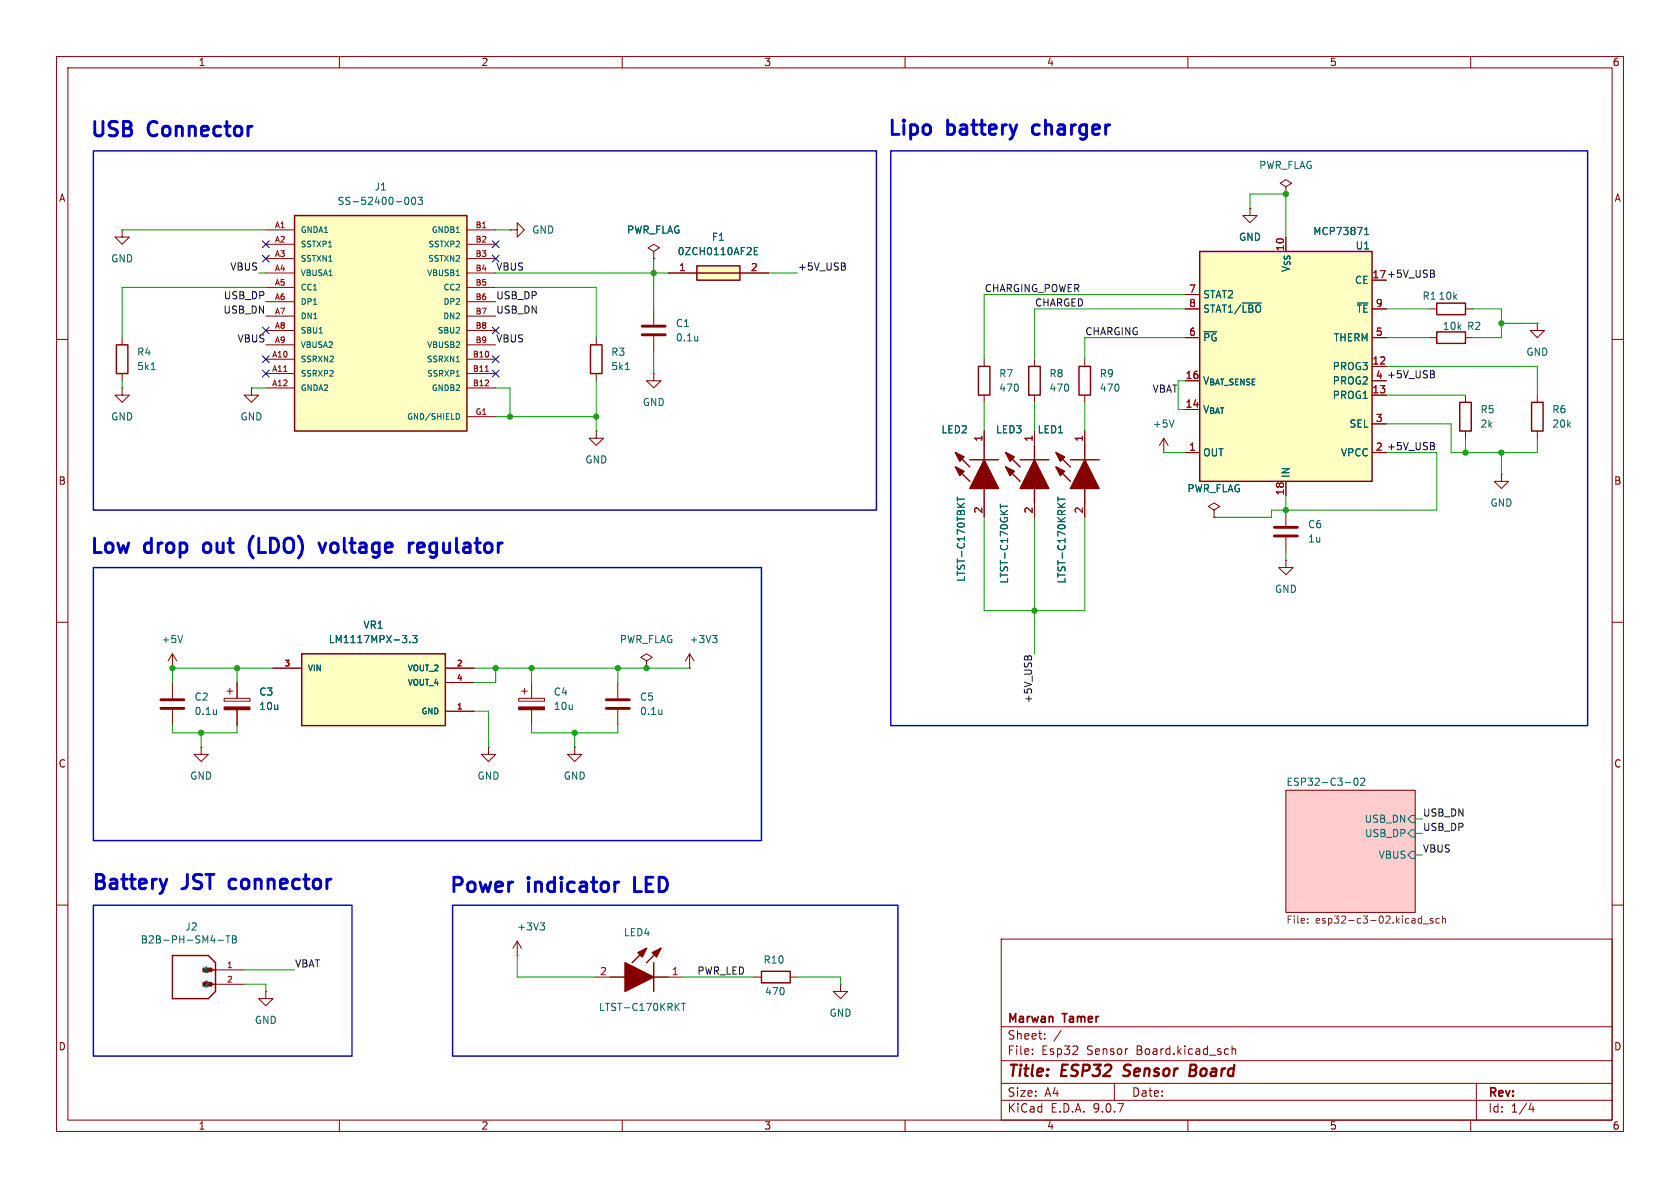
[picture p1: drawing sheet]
<svg xmlns="http://www.w3.org/2000/svg" width="297mm" height="210mm" viewBox="0 0 297 210" stroke-linecap="round" stroke-linejoin="round" font-family="sans-serif">
<g fill="none" stroke="#840000" stroke-width=".18">
<path d="M10 10h277v190h-277zM12 12h273v186h-273zM60 10v2M110 10v2M160 10v2M210 10v2M260 10v2M21.6 40.6v1.3h1.3l-1.3 1.3-1.3-1.3h1.3M21.6 40.6h.1M90.2 40.6h1.2v-1.2l1.3 1.2-1.3 1.3v-1.3M90.2 40.6h.1M10 60h2"/>
<path d="M285 60h2M10 110h2M285 110h2M91.7 123.4h4.6v.6h-4.6zM92.2 122.2h1M92.7 121.7v1M94 120.7v2.7M94 125.5v2.8M227.3 139.7h22.9v21.6h-22.9zM10 160h2M177 166h108v32h-108zM285 160h2"/>
<path d="M60 198v2M110 198v2M160 198v2M177 194.5h108M177 191.5h108M177 187.5h108M177 181.5h108M182.5 186.3v.1M182.5 185.5v.1M184.7 183.6v.1M184.7 182.8v.1M187.6 182.1l-1.3 2"/>
<path d="M197 191.5v3M210 198v2M217 185.4l.2 .1M217.2 186.3l-.2 .1M217.8 184.9v1.5M217.8 185.5l.2-.1 .4 .1 .1 .9M260 198v2M261 191.5v6.5M270.7 195l-.4 1.1h.9M271 195.6v1"/>
</g>
<path d="M198.6 190.1l.2 .1M198.9 188.4l-.2 .4 .1 .2M210.4 189.2h.7M211.1 189.2l.2 .1M211.2 188.2h-.7l-.2 2 .9-.1M211.3 189.1l-.2 .1" fill="none" stroke="#840000" stroke-width=".4"/>
<path d="M227.3 139.7h22.9v21.6h-22.9z" fill="#ffcdcd" stroke="#ffcdcd" stroke-width=".18"/>
<path d="M237.8 138.3h1M239.5 137.7l.1-.1a.68 .68 0 0 1 .5 .6 .68 .68 0 0 1-.5 .6l-.1-.1-.2-.4zM240.6 137.7l.4-.1 .3 .3-.8 .9h.8M249.6 144.1h.6v1.3h-.6l-.7-.6zM249.6 146.7h.6v1.3h-.6l-.7-.7zM249.6 150.5h.6v1.3h-.6l-.7-.7z" fill="none" stroke="#006464" stroke-width=".18"/>
<path d="M231.2 163.1v.1M231.2 162.4v.1M251.2 162.4h.1M251.3 161.9v1.3M251.3 163.1l-.1 .1M251.6 163.3h1M253.3 162.4h-.3l-.2 .1 .1 .2 .4 .1v.3h-.5M254.5 162.4h-.4l-.2 .2 .1 .5h.5M255 162.5l.2-.1h.3l.1 .8M255 161.9v1.3" fill="none" stroke="#725600" stroke-width=".18"/>
<path d="M91.7 125h4.6v.5h-4.6z" fill="#840000" stroke="#840000" stroke-width=".18"/>
<path d="M52.1 38.1h30.4v38.1h-30.4z" fill="#ffffc2"/>
<path d="M52.1 38.1h30.4v38.1h-30.4zM254 53.6h5.1v2h-5.1zM254 58.7h5.1v2h-5.1zM20.6 61h2v5h-2zM258.1 71.1h2v5.1h-2zM270.8 71.1h2v5.1h-2zM107.9 172.7h2.6M114.3 167.6l-2.5 2.6M115.6 172.7h2.5M115.6 170.2v5.1M116.8 167.6l-2.5 2.6" fill="none" stroke="#840000" stroke-width=".25"/>
<g fill="none" stroke="#840000" stroke-width=".18">
<path d="M221 36.8v1.3h1.2l-1.2 1.3-1.3-1.3h1.3M221 36.8h.1M21.6 59.7v1.3M47 40.6h5.1M47 43.2h5.1M47 45.7h5.1M47 48.3h5.1M47 50.8h5.1M47 53.3h5.1M47 55.9h5.1M47 58.4h5.1M82.5 40.6h5.1"/>
<path d="M82.5 43.2h5.1M82.5 45.7h5.1M82.5 48.3h5.1M82.5 50.8h5.1M82.5 53.3h5.1M82.5 55.9h5.1M82.5 58.4h5.1M115.6 44.5l1-.7-1-.6-1 .6 1 .7v1.2M115.6 45.7h.1M252.7 54.6h1.3M252.7 59.7h1.3M259.1 54.6h1.2"/>
<path d="M259.1 59.7h1.2M271.8 57.2v1.2h1.2l-1.2 1.3-1.3-1.3h1.3M271.8 57.2h.1M21.6 68.6v1.3h1.3l-1.3 1.2-1.3-1.2h1.3M21.6 68.6h.1M21.6 66v1.3M44.4 68.6v1.3h1.3l-1.3 1.2-1.2-1.2h1.2M44.4 68.6h.1M47 61h5.1M47 63.5h5.1M47 66h5.1M47 68.6h5.1"/>
<path d="M82.5 61h5.1M82.5 63.5h5.1M82.5 66h5.1M82.5 68.6h5.1M82.5 73.7h5.1M259.1 69.9v1.2M259.1 76.2v1.3M271.8 69.9v1.2M271.8 76.2v1.3M214.6 90.2l1-.7-1-.6-1 .6 1 .7v1.2M214.6 91.4h.1M227.3 99.1v1.2h1.3l-1.3 1.3-1.2-1.3h1.2"/>
<path d="M227.3 99.1h.1M227.3 90.2v2.8M227.3 95v2.8M265.4 83.8v1.3h1.3l-1.3 1.3-1.2-1.3h1.2M265.4 83.8h.1M114.3 116.8l1-.6-1-.6-1 .6 1 .6v1.3M114.3 118.1h.1M121.9 118.1h.1M121.9 115.6l-.7 1.2M121.9 115.6l.8 1.2M121.9 115.6v2.5M39.6 123.4h4.6v.6h-4.6z"/>
<path d="M40.1 122.2h1M40.6 121.7v1M41.9 120.7v2.7M41.9 125.5v2.8M86.4 132.1v1.3h1.2l-1.2 1.2-1.3-1.2h1.3M86.4 132.1h.1M101.6 132.1v1.3h1.3l-1.3 1.2-1.3-1.2h1.3M101.6 132.1h.1M109.2 120.7v2.7M109.2 125.5v2.8M91.4 168.9h.1M91.4 166.4l-.7 1.2"/>
<path d="M91.4 166.4l.8 1.2M91.4 166.4v2.5M105.4 172.7h2.5M118.1 172.7h2.5"/>
</g>
<g fill="none" stroke="#006464" stroke-width=".18">
<path d="M71.5 35.4l.2-.4 .1-.1a.68 .68 0 0 1 .5 .6 .68 .68 0 0 1-.5 .6l-.1-.1-.2-.3M72.9 34.9h.2a.68 .68 0 0 1 .4 .6 .68 .68 0 0 1-.4 .6 .84 .84 0 0 1-.2-1.2zM73.9 34.9h.8l-.4 .5 .3 .1v.5l-.2 .1-.5-.1M56.4 58.9h.6M80.7 48.7h.5M26.7 65.3h.7M80.7 64h.5M80.7 66.5h.5M80.9 73.1a.55 .55 0 0 1 .3 .5 .55 .55 0 0 1-.3 .5M126 112.3h.8l-.5 .5M126.5 112.8l.3 .3v.3l-.3 .2M117 125.5v.8"/>
<path d="M117 126.2h.1M95.5 163.1h.8l-.4 .5M96 163.6l.3 .3v.3l-.3 .2M120.5 177.4h.7M120.8 177.4v1.2"/>
</g>
<path d="M50.2 65.7h.5M85.8 65.7h.6" fill="none" stroke="#a90000" stroke-width=".18"/>
<g fill="#840000" stroke="#840000" stroke-width=".25">
<path d="M110.5 170.2l5.1 2.5-5.1 2.6z"/>
<path d="M115.3 168.4l1.5-.8-.7 1.6z"/>
<path d="M112.8 168.4l1.5-.8-.8 1.6z"/>
</g>
<path d="M225.3 93.2h4.1M225.3 94.7h4.1M107.2 123.7h4.1M107.2 125.2h4.1" fill="none" stroke="#840000" stroke-width=".51"/>
<path d="M39.6 125h4.6v.5h-4.6z" fill="#840000" stroke="#840000" stroke-width=".18"/>
<path d="M123.2 47h7.6v2.5h-7.6z" fill="#ffffc2"/>
<path d="M123.2 47h7.6v2.5h-7.6zM123.2 48.3h7.6M104.4 61h2v5h-2z" fill="none" stroke="#840000" stroke-width=".25"/>
<path d="M105.4 59.7v1.3M115.6 54.6v2.8M115.6 59.4v2.8M118.1 48.3h5.1M130.8 48.3h5.1M105.4 76.2v1.3h1.3l-1.3 1.2-1.3-1.2h1.3M105.4 76.2h.1M105.4 66v1.3M115.6 66v1.3h1.2l-1.2 1.3-1.3-1.3h1.3M115.6 66h.1" fill="none" stroke="#840000" stroke-width=".18"/>
<path d="M123.4 59.4v.9M133.3 44.4h.5M134 43.8h-.7v1.2h.7M110.5 65.3h.8M123.4 60.1l-.1 .1" fill="none" stroke="#006464" stroke-width=".18"/>
<path d="M113.5 57.7h4.1M113.5 59.2h4.1" fill="none" stroke="#840000" stroke-width=".51"/>
<path d="M212.1 44.5h30.5v40.6h-30.5z" fill="#ffffc2"/>
<g fill="none" stroke="#840000" stroke-width=".25">
<path d="M212.1 44.5h30.5v40.6h-30.5zM173 64.8h2v5.1h-2zM174 78.7v2.6M181.9 64.8h2v5.1h-2zM182.9 78.7v2.6M190.8 64.8h2v5.1h-2zM191.8 78.7v2.6M168.9 80l2.5 2.6M168.9 82.6l2.5 2.5M171.4 81.3h5.1M174 86.4v2.5M177.8 80l2.5 2.6"/>
<path d="M177.8 82.6l2.5 2.5M180.3 81.3h5.1M182.9 86.4v2.5M186.7 80l2.5 2.6M186.7 82.6l2.5 2.5M189.2 81.3h5.1M191.8 86.4v2.5M30.5 168.9h6.3l1.3 1.3v5.1l-1.3 1.2h-6.3zM36.2 171.5h1.9M36.2 174h1.9"/>
</g>
<g fill="none" stroke="#840000" stroke-width=".18">
<path d="M227.3 33l1-.6-1-.6-1 .6 1 .6v1.3M227.3 34.3h.1M209.5 59.7h2.6M209.5 54.6h2.6M209.5 52.1h2.6M227.3 41.9v2.6M242.6 59.7h2.5M242.6 54.6h2.5M174 63.5v1.3M174 69.9v1.2M174 76.2v2.5M182.9 63.5v1.3"/>
<path d="M182.9 69.9v1.2M182.9 76.2v2.5M191.8 63.5v1.3M191.8 69.9v1.2M191.8 76.2v2.5M205.7 77.5l-.7 1.2M205.7 77.5l.8 1.2M205.7 77.5v2.5M209.5 72.4h2.6M209.5 67.3h2.6M242.6 74.9h2.5M242.6 69.9h2.5"/>
<path d="M242.6 64.8h2.5M174 88.9v2.5M182.9 88.9v2.5M191.8 88.9v2.5M205.7 80h.1M209.5 80h2.6M227.3 85.1v2.5M30.5 118.1h.1M30.5 115.6v2.5M30.5 115.6l-.8 1.2M30.5 115.6l.7 1.2M30.5 120.7v2.7"/>
<path d="M30.5 125.5v2.8M38.1 171.5h5.1M38.1 174h5.1M47 175.3v1.2h1.3l-1.3 1.3-1.3-1.3h1.3M47 175.3h.1"/>
</g>
<g fill="none" stroke="#006464" stroke-width=".18">
<path d="M219.6 53.6h3.4M240 53.6h1.8M241.2 41.5h.8M241.2 40.6l.4-.4v1.3M207.6 74.2l-.5 1.3M169.2 87.9v.7M169.2 88.2h1.3M176.9 89.1v.8M176.9 89.5h1.2M187 88.2h1.3M187 87.9v.7M32.3 112.3l-.4 1.3"/>
<path d="M38.3 125.5v.8M38.3 126.2h-.1M38.5 166.2h1M39.9 165.4h.8M40.3 165.4v1.3M41.1 165.4h.4l.3 .3-.3 .3 .3 .2v.3l-.2 .2h-.5zM41.1 166h.4"/>
</g>
<g fill="#840000" stroke="#840000" stroke-width=".25">
<path d="M174 81.3l2.5 5.1h-5.1z"/>
<path d="M168.9 80l1.5 .8-.7 .7z"/>
<path d="M168.9 82.6l1.5 .7-.7 .8z"/>
<path d="M191.8 81.3l2.5 5.1h-5.1z"/>
<path d="M186.7 80l1.5 .8-.7 .7z"/>
<path d="M186.7 82.6l1.5 .7-.7 .8z"/>
<path d="M182.9 81.3l2.5 5.1h-5.1z"/>
<path d="M177.8 80l1.5 .8-.7 .7z"/>
<path d="M177.8 82.6l1.5 .7-.7 .8z"/>
</g>
<path d="M28.4 123.7h4.1M28.4 125.2h4.1" fill="none" stroke="#840000" stroke-width=".51"/>
<g fill="#840000" stroke="#840000" stroke-width=".18">
<path d="M35.9 171.1h1.6v.7h-1.6z"/>
<path d="M35.9 173.7h1.6v.6h-1.6z"/>
</g>
<path d="M53.3 115.6h25.4v12.7h-25.4z" fill="#ffffc2"/>
<path d="M53.3 115.6h25.4v12.7h-25.4zM134.6 171.7h5.1v2h-5.1z" fill="none" stroke="#840000" stroke-width=".25"/>
<g fill="none" stroke="#840000" stroke-width=".18">
<path d="M221 36.8h.1M115.6 45.7h.1M118.1 48.3h5.1M130.8 48.3h5.1M209.5 59.7h2.6M209.5 54.6h2.6M209.5 52.1h2.6M227.3 41.9v2.6M242.6 59.7h2.5M242.6 54.6h2.5M174 76.2v2.5M182.9 76.2v2.5"/>
<path d="M191.8 76.2v2.5M209.5 72.4h2.6M209.5 67.3h2.6M242.6 74.9h2.5M242.6 69.9h2.5M242.6 64.8h2.5M174 88.9v2.5M182.9 88.9v2.5M191.8 88.9v2.5M209.5 80h2.6M214.6 91.4h.1M227.3 85.1v2.5"/>
<path d="M48.3 118.1h5M78.7 118.1h5.1M35.6 132.1v1.3h1.2l-1.2 1.2-1.3-1.2h1.3M35.6 132.1h.1M41.9 120.7v2.7M41.9 125.5v2.8M78.7 120.7h5.1M78.7 125.7h5.1M133.3 172.7h1.3M139.7 172.7h1.3M148.6 174v1.3h1.3l-1.3 1.2-1.3-1.2h1.3M148.6 174h.1"/>
</g>
<g fill="none" stroke="#006464" stroke-width=".18">
<path d="M133.3 44.4h.5M134 43.8h-.7v1.2h.7M219.6 53.6h3.4M240 53.6h1.8M241.2 41.5h.8M241.2 40.6l.4-.4v1.3M169.2 87.9v.7M169.2 88.2h1.3M176.9 89.1v.8M176.9 89.5h1.2M187 88.2h1.3M187 87.9v.7"/>
<path d="M71.1 112.3h.8l-.4 .5M71.8 112.9v.6M72.5 113.5v.1M72.9 112.3h.8l-.4 .5 .4 .1v.6l-.2 .1-.6-.1"/>
</g>
<path d="M149.2 47.1l.3 .2-.1 .3-.2 .1M149.3 46.5l.1 .2-.1 .3M253.3 48.4l.3 .2v.3l-.2 .1M253.4 47.8l.2 .2-.2 .3M253.3 66.1l.3 .3v.3l-.2 .1M253.3 78.8l.3 .3v.3l-.2 .1M253.4 65.6l.2 .2-.2 .3M253.4 78.3l.2 .2-.2 .3M181.2 116.1l.1-.1 .3 .1M182.4 116.2l-.2-.2-.3-.1-.2 .3" fill="none" stroke="#0f0f0f" stroke-width=".18"/>
<g fill="none" stroke="#009600" stroke-width=".18">
<path d="M221 36.8v-2.5h6.3v7.6M21.6 40.6h25.4M45.7 48.3h1.3M47 50.8h-25.4v8.9M87.6 48.3h30.5M87.6 50.8h17.8v8.9M87.6 40.6h2.6M115.6 45.7v8.9M135.9 48.3h5.1M209.5 59.7h-17.7v3.8M209.5 52.1h-35.5v11.4M209.5 54.6h-26.6v8.9"/>
<path d="M245.1 59.7h7.6M245.1 54.6h7.6M260.3 54.6h5.1v5.1h-5.1M265.4 57.2h6.4M21.6 67.3v1.3M44.4 68.6h2.6M87.6 73.7h17.8M87.6 68.6h2.6v5.1M105.4 67.3v8.9M115.6 62.2v3.8M174 71.1v5.1M182.9 71.1v5.1"/>
<path d="M191.8 71.1v5.1M209.5 67.3h-1.2v5.1h1.2M245.1 74.9h11.4v5.1h15.3v-2.5M245.1 69.9h14M245.1 64.8h26.7v5.1M259.1 77.5v2.5M174 91.4v16.6h17.8v-16.6M182.9 91.4v24.2M205.7 80h3.8M227.3 87.6v2.6M227.3 97.8v1.3M245.1 80h8.9v10.2h-29.2v1.2h-10.2"/>
<path d="M265.4 80v3.8M41.9 118.1v2.6M48.3 118.1h-17.8v2.6M83.8 118.1h38.1M87.6 118.1v2.6h-3.8M94 118.1v2.6M109.2 118.1v2.6M30.5 128.3v1.2h11.4v-1.2M35.6 129.5v2.6M83.8 125.7h2.6v6.4M94 128.3v1.2h15.2v-1.2M101.6 129.5v2.6"/>
<path d="M250.2 147.3h1.3M250.2 151.1h1.3M250.2 144.8h1.3M43.2 171.5h8.9M43.2 174h3.8v1.3M91.4 168.9v3.8h14M120.6 172.7h12.7M141 172.7h7.6v1.3"/>
</g>
<g fill="none" stroke="#000084" stroke-width=".18">
<path d="M46.4 57.8l1.2 1.2M46.4 42.6l1.2 1.2M46.4 45.1l1.2 1.2M47.6 57.8l-1.2 1.2M47.6 42.6l-1.2 1.2M47.6 45.1l-1.2 1.2M87 45.1l1.2 1.2M87 57.8l1.2 1.2M87 42.6l1.2 1.2M88.2 45.1l-1.2 1.2M88.2 57.8l-1.2 1.2M88.2 42.6l-1.2 1.2"/>
<path d="M46.4 65.4l1.2 1.2M46.4 62.9l1.2 1.2M47.6 65.4l-1.2 1.2M47.6 62.9l-1.2 1.2M87 62.9l1.2 1.2M87 65.4l1.2 1.2M88.2 62.9l-1.2 1.2M88.2 65.4l-1.2 1.2"/>
</g>
<path d="M44.8 94.8a2.91 2.91 0 0 0 0 3.8M56.4 96l.6 1.7 .6-1.7M73.8 96.8l1.2-.2-.1-.5-.7-.1-.4 .3v1l.1 .3 .3 .1 .7-.1M29.5 155.4l-.6 1.7" fill="none" stroke="#0000c2" stroke-width=".51"/>
<path d="M16.5 26.7h138.4v63.5h-138.4zM157.5 26.7h123.2v101.6h-123.2zM16.5 100.3h118.1v48.3h-118.1zM16.5 160h45.7v26.7h-45.7zM80 160h78.7v26.7h-78.7z" fill="none" stroke="#0000c2" stroke-width=".25"/>
<g fill="#009600" stroke="#009600" stroke-width=".18">
<circle cx="227.3" cy="34.3" r=".46"/>
<circle cx="227.3" cy="90.2" r=".46"/>
<circle cx="90.2" cy="73.7" r=".46"/>
<circle cx="115.6" cy="48.3" r=".46"/>
<circle cx="105.4" cy="73.7" r=".46"/>
<circle cx="30.5" cy="118.1" r=".46"/>
<circle cx="87.6" cy="118.1" r=".46"/>
<circle cx="35.6" cy="129.5" r=".46"/>
<circle cx="41.9" cy="118.1" r=".46"/>
<circle cx="265.4" cy="80" r=".46"/>
<circle cx="259.1" cy="80" r=".46"/>
<circle cx="265.4" cy="57.2" r=".46"/>
<circle cx="114.3" cy="118.1" r=".46"/>
<circle cx="109.2" cy="118.1" r=".46"/>
<circle cx="101.6" cy="129.5" r=".46"/>
<circle cx="182.9" cy="108" r=".46"/>
<circle cx="94" cy="118.1" r=".46"/>
</g>
<g font-size="3.5" fill="#0000c2">
<text x="15.6" y="24.9">USB</text>
<text x="26.2" y="24.9">Connector</text>
<text x="156.6" y="24.6">Lipo</text>
<text x="167.4" y="24.6">battery</text>
<text x="183.6" y="24.6">charger</text>
<text x="15.6" y="98.6">Low</text>
<text x="25.6" y="98.6">drop</text>
<text x="37" y="98.6">out</text>
<text x="46" y="98.6">(LDO)</text>
<text x="59.6" y="98.6">voltage</text>
<text x="76.3" y="98.6">regulator</text>
<text x="15.9" y="158">Battery</text>
<text x="32.3" y="158">JST</text>
<text x="41.5" y="158">connector</text>
<text x="79.1" y="158.5">Power</text>
<text x="93.3" y="158.5">indicator</text>
<text x="113.1" y="158.5">LED</text>
</g>
<g font-size="2.8" fill="#840000">
<text x="178" y="190.9">Title:</text>
<text x="187.7" y="190.9">ESP32</text>
<text x="199.5" y="190.9">Sensor</text>
<text x="211.9" y="190.9">Board</text>
</g>
<g font-size="2.1" fill="#840000">
<text x="178" y="184">Sheet:</text>
<text x="178" y="181.2">Marwan</text>
<text x="188" y="181.2">Tamer</text>
<text x="178" y="186.7">File:</text>
<text x="184.1" y="186.7">Esp32</text>
<text x="192.2" y="186.7">Sensor</text>
<text x="201" y="186.7">Board.kicad_sch</text>
<text x="178" y="196.9">KiCad</text>
<text x="178" y="194.1">Size:</text>
<text x="184.7" y="194.1">A4</text>
<text x="185.7" y="196.9">E.D.A.</text>
<text x="193.3" y="196.9">9.0.7</text>
<text x="200" y="194.1">Date:</text>
<text x="263" y="194.3">Rev:</text>
<text x="263" y="196.9">Id:</text>
<text x="267.1" y="196.9">1/4</text>
</g>
<g font-size="1.8" fill="#840000">
<text x="35" y="11.9">1</text>
<text x="85" y="11.9">2</text>
<text x="135" y="11.9">3</text>
<text x="185" y="11.9">4</text>
<text x="235" y="11.9">5</text>
<text x="285" y="11.9">6</text>
<text x="10.3" y="35.9">A</text>
<text x="285.3" y="35.9">A</text>
<text x="242.5" y="49.3">17 +5V_USB</text>
<text x="243.1" y="67.1">4 +5V_USB</text>
<text x="243.1" y="79.8">2 +5V_USB</text>
<text x="10.3" y="85.9">B</text>
<text x="285.3" y="85.9">B</text>
<text x="10.3" y="135.9">C</text>
<text x="285.3" y="135.9">C</text>
<text x="10.3" y="185.9">D</text>
<text x="285.3" y="185.9">D</text>
<text x="35" y="199.9">1</text>
<text x="85" y="199.9">2</text>
<text x="135" y="199.9">3</text>
<text x="185" y="199.9">4</text>
<text x="235" y="199.9">5</text>
<text x="285" y="199.9">6</text>
</g>
<g font-size="1.8" fill="#006464">
<text x="66.1" y="33.9">J1</text>
<text x="222.5" y="30.1">PWR_FLAG</text>
<text x="59.6" y="36.4">SS-52400-003</text>
<text x="94" y="41.5">GND</text>
<text x="110.8" y="41.5">PWR_FLAG</text>
<text x="232.1" y="41.8">MCP73871</text>
<text x="19.6" y="46.6">GND</text>
<text x="119.7" y="45.3">0ZCH0110AF2E</text>
<text x="125.7" y="42.8">F1</text>
<text x="218.9" y="42.8">GND</text>
<text x="239.6" y="44.3">U1</text>
<text x="212.6" y="52.9">STAT2</text>
<text x="228.2" y="48.2" transform="rotate(-90 228.2 48.2)">V_{SS}</text>
<text x="239.4" y="50.4">CE</text>
<text x="251.4" y="53.2">R1</text>
<text x="254.2" y="53.2">10k</text>
<text x="119.4" y="58">C1</text>
<text x="212.6" y="55.5">STAT1/~{LBO}</text>
<text x="239.7" y="55.5">~{TE}</text>
<text x="255" y="58.5">10k</text>
<text x="259.3" y="58.5">R2</text>
<text x="24.1" y="63.1">R4</text>
<text x="24.1" y="65.6">5k1</text>
<text x="108" y="63.1">R3</text>
<text x="108" y="65.6">5k1</text>
<text x="119.4" y="60.6">0.1u</text>
<text x="212.6" y="60.6">~{PG}</text>
<text x="235.5" y="65.6">PROG3</text>
<text x="235.7" y="60.6">THERM</text>
<text x="269.7" y="63.1">GND</text>
<text x="113.5" y="72">GND</text>
<text x="176.5" y="66.9">R7</text>
<text x="176.5" y="69.4">470</text>
<text x="185.4" y="66.9">R8</text>
<text x="185.4" y="69.4">470</text>
<text x="194.3" y="66.9">R9</text>
<text x="194.3" y="69.4">470</text>
<text x="212.6" y="68.2">V_{BAT_SENSE}</text>
<text x="235.5" y="70.7">PROG1</text>
<text x="235.5" y="68.2">PROG2</text>
<text x="19.6" y="74.5">GND</text>
<text x="42.4" y="74.5">GND</text>
<text x="166.3" y="76.8">LED2</text>
<text x="176" y="76.8">LED3</text>
<text x="183.3" y="76.8">LED1</text>
<text x="203.7" y="75.8">+5V</text>
<text x="212.6" y="73.3">V_{BAT}</text>
<text x="238.5" y="75.8">SEL</text>
<text x="261.6" y="73.3">R5</text>
<text x="261.6" y="75.8">2k</text>
<text x="274.3" y="73.3">R6</text>
<text x="274.3" y="75.8">20k</text>
<text x="103.4" y="82.1">GND</text>
<text x="212.6" y="80.9">OUT</text>
<text x="237" y="80.9">VPCC</text>
<text x="209.8" y="87.2">PWR_FLAG</text>
<text x="228.2" y="84.6" transform="rotate(-90 228.2 84.6)">IN</text>
<text x="263.4" y="89.8">GND</text>
<text x="231.1" y="93.6">C6</text>
<text x="231.1" y="96.1">1u</text>
<text x="170.8" y="103" transform="rotate(-90 170.8 103)">LTST-C170TBKT</text>
<text x="178.4" y="103.3" transform="rotate(-90 178.4 103.3)">LTST-C170GKT</text>
<text x="188.6" y="103.3" transform="rotate(-90 188.6 103.3)">LTST-C170KRKT</text>
<text x="225.3" y="105">GND</text>
<text x="28.4" y="113.9">+5V</text>
<text x="58" y="113.9">LM1117MPX-3.3</text>
<text x="64.2" y="111.4">VR1</text>
<text x="109.5" y="113.9">PWR_FLAG</text>
<text x="121.8" y="113.9">+3V3</text>
<text x="34.3" y="124.1">C2</text>
<text x="45.7" y="123.2">C3</text>
<text x="45.7" y="125.7">10u</text>
<text x="97.8" y="123.2">C4</text>
<text x="97.8" y="125.7">10u</text>
<text x="113" y="124.1">C5</text>
<text x="34.3" y="126.6">0.1u</text>
<text x="113" y="126.6">0.1u</text>
<text x="33.5" y="138">GND</text>
<text x="84.3" y="138">GND</text>
<text x="99.6" y="138">GND</text>
<text x="227.3" y="139">ESP32-C3-02</text>
<text x="241.1" y="145.6">USB_DN</text>
<text x="241.2" y="148.2">USB_DP</text>
<text x="243.6" y="152">VBUS</text>
<text x="24.8" y="167">B2B-PH-SM4-TB</text>
<text x="32.7" y="164.7">J2</text>
<text x="91.3" y="164.7">+3V3</text>
<text x="110.2" y="165.7">LED4</text>
<text x="134.9" y="170.5">R10</text>
<text x="105.8" y="178.9">LTST-C170KRKT</text>
<text x="135.1" y="176.1">470</text>
<text x="146.6" y="179.9">GND</text>
<text x="45" y="181.2">GND</text>
</g>
<g font-size="1.8" fill="#0f0f0f">
<text x="40.6" y="47.9">VBUS</text>
<text x="87.6" y="47.9">VBUS</text>
<text x="141" y="47.9">+5V_USB</text>
<text x="39.5" y="53">USB_DP</text>
<text x="87.6" y="53">USB_DP</text>
<text x="174" y="51.7">CHARGING_POWER</text>
<text x="39.4" y="55.5">USB_DN</text>
<text x="87.6" y="55.5">USB_DN</text>
<text x="182.9" y="54.3">CHARGED</text>
<text x="191.8" y="59.3">CHARGING</text>
<text x="41.9" y="60.6">VBUS</text>
<text x="87.6" y="60.6">VBUS</text>
<text x="203.7" y="69.5">VBAT</text>
<text x="182.5" y="124.4" transform="rotate(-90 182.5 124.4)">+5V_USB</text>
<text x="251.5" y="144.4">USB_DN</text>
<text x="251.5" y="147">USB_DP</text>
<text x="251.5" y="150.8">VBUS</text>
<text x="52.1" y="171.1">VBAT</text>
<text x="123.2" y="172.4">PWR_LED</text>
</g>
<g font-size="1.8" fill="#a90000">
<text x="227.1" y="44.5" transform="rotate(-90 227.1 44.5)">10</text>
<text x="119.9" y="48">1</text>
<text x="132.6" y="48">2</text>
<text x="210.1" y="51.8">7</text>
<text x="242.5" y="49.3">17</text>
<text x="210.1" y="59.4">6</text>
<text x="210.1" y="54.4">8</text>
<text x="243.1" y="59.4">5</text>
<text x="243.1" y="54.4">9</text>
<text x="242.5" y="64.5">12</text>
<text x="209.5" y="67.1">16</text>
<text x="242.5" y="69.6">13</text>
<text x="243.1" y="67.1">4</text>
<text x="209.5" y="72.1">14</text>
<text x="243.1" y="74.7">3</text>
<text x="173.7" y="78.2" transform="rotate(-90 173.7 78.2)">1</text>
<text x="182.6" y="78.2" transform="rotate(-90 182.6 78.2)">1</text>
<text x="191.5" y="78.2" transform="rotate(-90 191.5 78.2)">1</text>
<text x="210.1" y="79.8">1</text>
<text x="243.1" y="79.8">2</text>
<text x="227.1" y="87.7" transform="rotate(-90 227.1 87.7)">18</text>
<text x="173.7" y="90.9" transform="rotate(-90 173.7 90.9)">2</text>
<text x="182.6" y="90.9" transform="rotate(-90 182.6 90.9)">2</text>
<text x="191.5" y="90.9" transform="rotate(-90 191.5 90.9)">2</text>
<text x="106" y="172.5">2</text>
<text x="118.7" y="172.5">1</text>
</g>
<g font-size="1.8" fill="#725600">
<text x="227.3" y="163.6">File:</text>
<text x="232.6" y="163.6">esp32-c3-02.kicad_sch</text>
</g>
<g font-size="1.4" fill="#a90000">
<text x="48.5" y="40.4">A1</text>
<text x="84" y="40.4">B1</text>
<text x="48.5" y="42.9">A2</text>
<text x="48.5" y="45.5">A3</text>
<text x="84" y="42.9">B2</text>
<text x="84" y="45.5">B3</text>
<text x="48.5" y="48">A4</text>
<text x="48.5" y="50.5">A5</text>
<text x="48.5" y="53.1">A6</text>
<text x="84" y="48">B4</text>
<text x="84" y="50.5">B5</text>
<text x="84" y="53.1">B6</text>
<text x="48.5" y="55.6">A7</text>
<text x="48.5" y="58.2">A8</text>
<text x="84" y="55.6">B7</text>
<text x="84" y="58.2">B8</text>
<text x="48" y="63.2">A10</text>
<text x="48" y="65.8">A11</text>
<text x="48.5" y="60.7">A9</text>
<text x="83.5" y="63.2">B10</text>
<text x="83.5" y="65.8">B11</text>
<text x="84" y="60.7">B9</text>
<text x="48" y="68.3">A12</text>
<text x="83.5" y="68.3">B12</text>
<text x="84" y="73.4">G1</text>
<text x="50.2" y="117.9">3</text>
<text x="80.7" y="117.9">2</text>
<text x="80.7" y="120.4">4</text>
<text x="80.7" y="125.5">1</text>
<text x="40" y="171.2">1</text>
<text x="40" y="173.7">2</text>
</g>
<g font-size="1.4" fill="#006464">
<text x="53.1" y="41.4">GNDA1</text>
<text x="76.2" y="41.4">GNDB1</text>
<text x="53.1" y="43.9">SSTXP1</text>
<text x="53.1" y="46.5">SSTXN1</text>
<text x="75.6" y="46.5">SSTXN2</text>
<text x="75.6" y="43.9">SSTXP2</text>
<text x="53.1" y="49">VBUSA1</text>
<text x="53.1" y="51.5">CC1</text>
<text x="75.4" y="49">VBUSB1</text>
<text x="78.3" y="51.5">CC2</text>
<text x="53.1" y="54.1">DP1</text>
<text x="53.1" y="56.6">DN1</text>
<text x="53.1" y="59.2">SBU1</text>
<text x="77.3" y="59.2">SBU2</text>
<text x="78.2" y="56.6">DN2</text>
<text x="78.3" y="54.1">DP2</text>
<text x="53.1" y="61.7">VBUSA2</text>
<text x="53.1" y="64.2">SSRXN2</text>
<text x="75.3" y="64.2">SSRXN1</text>
<text x="75.4" y="61.7">VBUSB2</text>
<text x="53.1" y="66.8">SSRXP2</text>
<text x="53.1" y="69.3">GNDA2</text>
<text x="75.4" y="66.8">SSRXP1</text>
<text x="76.2" y="69.3">GNDB2</text>
<text x="71.8" y="74.4">GND/SHIELD</text>
<text x="54.4" y="118.8">VIN</text>
<text x="72" y="118.8">VOUT_2</text>
<text x="72" y="121.4">VOUT_4</text>
<text x="74.4" y="126.5">GND</text>
<text x="35.9" y="172.2">1</text>
<text x="35.9" y="174.7">2</text>
</g>
</svg>
